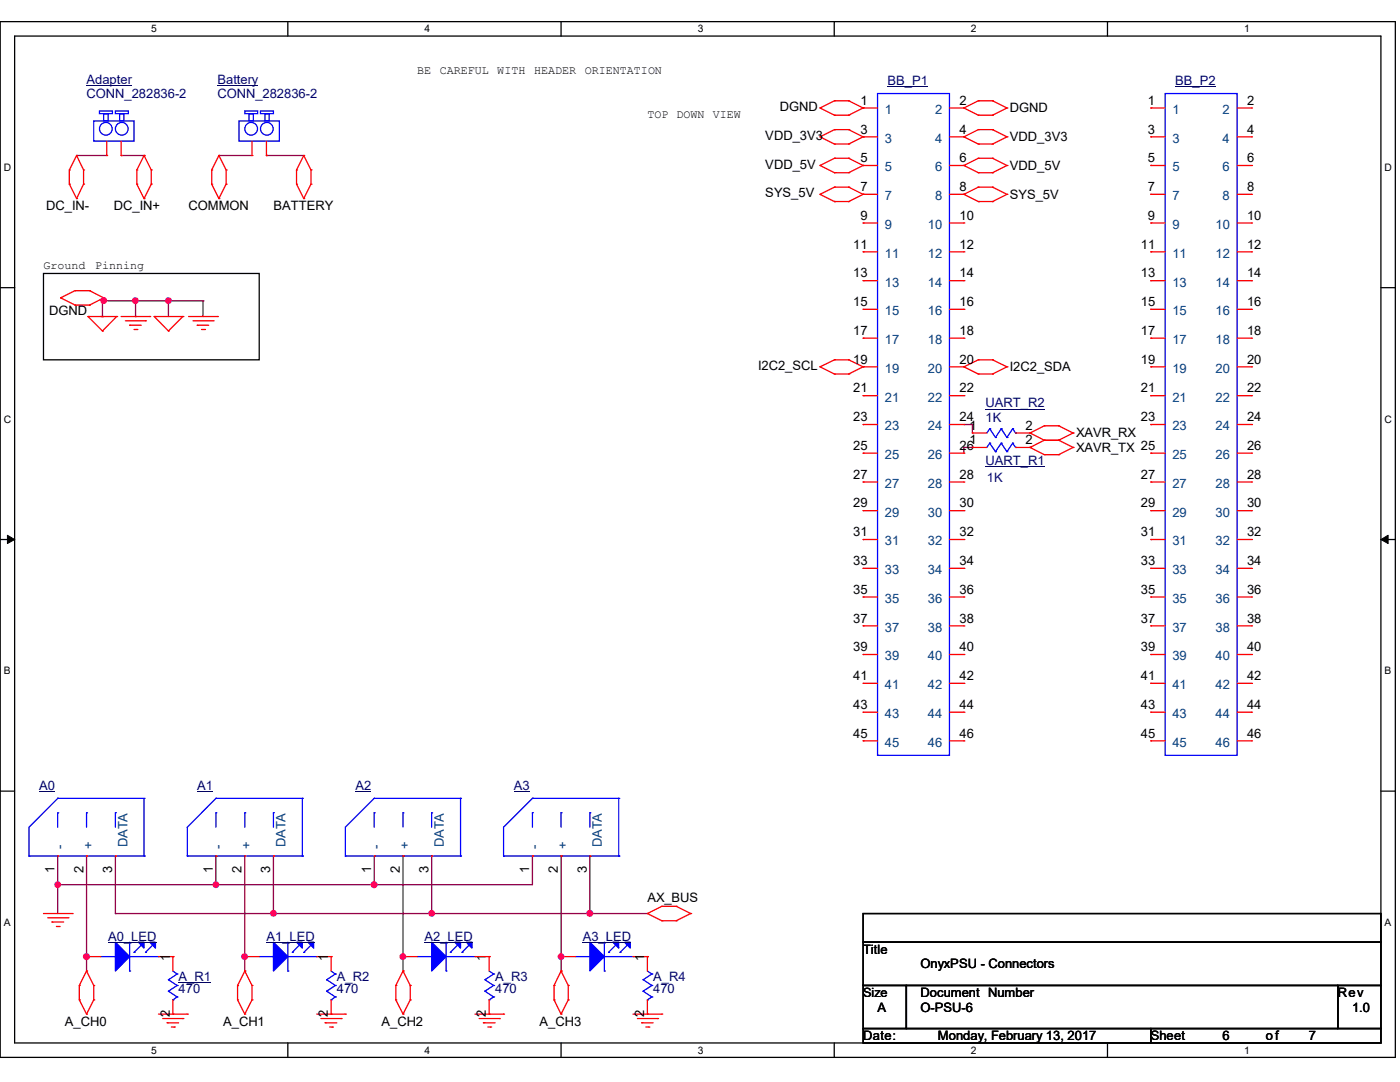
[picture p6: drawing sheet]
<svg xmlns="http://www.w3.org/2000/svg" width="279mm" height="216mm" viewBox="0 0 279 216" stroke-linecap="round" stroke-linejoin="round" font-family="sans-serif">
<path d="M0 4.3h278.5v206.7h-278.5zM2.9 7.2h272.7v200.9h-272.7z" fill="none" stroke="#000" stroke-width=".25"/>
<g fill="#fff">
<path d="M30.2 4.6h1.1v2.3h-1.1z"/>
<path d="M30.2 208.4h1.1v2.3h-1.1z"/>
</g>
<path d="M57.4 4.3v2.9M57.4 208.1v2.9" fill="none" stroke="#000" stroke-width=".25"/>
<g fill="#fff">
<path d="M84.7 4.6h1.1v2.3h-1.1z"/>
<path d="M84.7 208.4h1.1v2.3h-1.1z"/>
</g>
<path d="M112 4.3v2.9M112 208.1v2.9" fill="none" stroke="#000" stroke-width=".25"/>
<g fill="#fff">
<path d="M139.2 4.6h1.1v2.3h-1.1z"/>
<path d="M139.2 208.4h1.1v2.3h-1.1z"/>
</g>
<path d="M166.5 4.3v2.9M166.5 208.1v2.9" fill="none" stroke="#000" stroke-width=".25"/>
<g fill="#fff">
<path d="M193.8 4.6h1.1v2.3h-1.1z"/>
<path d="M193.8 208.4h1.1v2.3h-1.1z"/>
</g>
<path d="M221 4.3v2.9M221 208.1v2.9" fill="none" stroke="#000" stroke-width=".25"/>
<g fill="#fff">
<path d="M248.3 4.6h1.1v2.3h-1.1z"/>
<path d="M248.3 208.4h1.1v2.3h-1.1z"/>
<path d="M.8 32.3h1.4v2.2h-1.4z"/>
<path d="M276.3 32.3h1.4v2.2h-1.4z"/>
<path d="M.8 82.5h1.4v2.3h-1.4z"/>
<path d="M276.3 82.5h1.4v2.3h-1.4z"/>
</g>
<path d="M0 57.4h2.9M275.6 57.4h2.9" fill="none" stroke="#000" stroke-width=".25"/>
<g fill="#fff">
<path d="M.8 132.8h1.3v2.2h-1.3z"/>
<path d="M276.3 132.8h1.3v2.2h-1.3z"/>
</g>
<path d="M0 107.7h2.9M275.6 107.7h2.9" fill="none" stroke="#000" stroke-width=".25"/>
<path d="M1.5 106.8l1.4 .9-1.4 .8zM275.6 107.7l1.4-.9v1.7z" fill="#000" stroke="#000" stroke-width=".2"/>
<g fill="#fff">
<path d="M.8 183h1.3v2.2h-1.3z"/>
<path d="M276.3 183h1.3v2.2h-1.3z"/>
</g>
<path d="M8.7 54.6h43v17.2h-43zM0 157.9h2.9M275.6 157.9h2.9M172.3 182.3h103.3v5.7h-103.3zM172.3 188h103.3v8.6h-103.3zM172.3 196.6h8.6v8.6h-8.6zM180.9 196.6h86.1v8.6h-86.1zM267 196.6h8.6v8.6h-8.6zM172.3 205.2h57.4v2.9h-57.4zM229.7 205.2h45.9v2.9h-45.9z" fill="none" stroke="#000" stroke-width=".25"/>
<g fill="none" stroke="#800040" stroke-width=".25">
<path d="M15.3 31h.1M15.3 31h6M24.2 31h4.5M28.7 31h.1M43.7 31h.1M43.7 31h6.6M53.2 31h.1M53.2 31h7.4M20.7 59.4v.6M20.2 63.2h.2M20.4 63.2h.1M20.7 60h.1"/>
<path d="M27.1 60h.1M27.1 63.2h.1M27.1 60v3.2M33.6 60h.1M33.6 60v3.2M40.5 60h.1M40.5 60h-20.1v3.2M40.5 60v3.2M192.4 89.3h.1M192.4 89.3v1.1M192.4 89.3h1.7M192.4 84.7h1.7"/>
<path d="M194.1 89.3h.1M194.1 84.7h.1M194.1 84.7v1.7M11.5 176.5h.1M11.5 170.8v11.5M17.3 170.8v23M23 170.8v11.5M43.1 170.8h.1M43.1 176.5h.1M43.1 170.8v5.7M48.9 170.8v23M54.6 170.8h.1"/>
<path d="M54.6 170.8v11.5M74.7 170.8h.1M74.7 176.5h.1M74.7 170.8v5.7M80.4 170.8v23M86.1 170.8h.1M86.1 170.8v11.5M106.3 170.8h.1M106.3 170.8v5.7h-94.8M112 170.8v23M117.7 170.8h.1M117.7 170.8v11.5"/>
<path d="M17.3 190.9h.1M17.3 193.8h.1M23 182.3h.1M23 182.3h106.2M48.9 190.9h.1M48.9 193.8h.1M54.6 182.3h.1M80.4 190.9h.1M80.4 193.8h.1M86.1 182.3h.1M112 190.9h.1M112 193.8h.1"/>
<path d="M117.7 182.3h.1"/>
</g>
<g fill="#f0f" stroke="#f0f" stroke-width=".25">
<circle cx="86.1" cy="182.2" r=".55"/>
<circle cx="54.6" cy="182.2" r=".55"/>
<circle cx="117.7" cy="182.2" r=".57"/>
<circle cx="48.8" cy="190.9" r=".55"/>
<circle cx="112" cy="190.9" r=".55"/>
<circle cx="80.4" cy="190.9" r=".55"/>
<circle cx="74.7" cy="176.5" r=".57"/>
<circle cx="43.1" cy="176.5" r=".55"/>
<circle cx="11.5" cy="176.5" r=".55"/>
<circle cx="17.3" cy="190.9" r=".57"/>
<circle cx="27" cy="60" r=".55"/>
<circle cx="33.6" cy="60" r=".55"/>
<circle cx="20.7" cy="60" r=".55"/>
</g>
<g fill="none" stroke="#f00" stroke-width=".25">
<path d="M13.8 36.7h.1M13.8 33.9h.1M13.8 36.7l1.5 2.9M13.8 33.9v2.8M15.3 39.6h.1M15.3 31h.1M15.3 31l1.4 2.9M15.3 31l-1.5 2.9M16.7 33.9h.1M16.7 36.7h.1M16.7 33.9v2.8M16.7 36.7l-1.4 2.9"/>
<path d="M21.3 31h.1M21.3 28.2v2.8M24.2 31h.1M24.2 28.2v2.8M27.3 36.7h.1M27.3 33.9h.1M27.3 36.7l1.4 2.9M27.3 33.9v2.8M28.7 39.6h.1M28.7 31h.1M28.7 31l1.5 2.9M28.7 31l-1.4 2.9"/>
<path d="M30.2 33.9h.1M30.2 36.7h.1M30.2 33.9v2.8M30.2 36.7l-1.5 2.9M42.2 36.7h.1M42.2 33.9h.1M42.2 36.7l1.5 2.9M42.2 33.9v2.8M43.7 39.6h.1M43.7 31h.1M43.7 31l1.4 2.9M43.7 31l-1.5 2.9"/>
<path d="M45.1 33.9h.1M45.1 36.7h.1M45.1 33.9v2.8M45.1 36.7l-1.4 2.9M50.3 31h.1M50.3 28.2v2.8M53.2 31h.1M53.2 28.2v2.8M59.2 36.7h.1M59.2 33.9h.1M59.2 36.7l1.4 2.9M59.2 33.9v2.8"/>
<path d="M60.6 39.6h.1M60.6 31h.1M60.6 31l1.5 2.9M60.6 31l-1.4 2.9M62.1 33.9h.1M62.1 36.7h.1M62.1 33.9v2.8M62.1 36.7l-1.5 2.9M163.7 21.5h.1M163.7 27.3h.1M163.7 33h.1M163.7 38.8h.1"/>
<path d="M163.7 21.5l2.8 1.5M163.7 27.3l2.8 1.4M163.7 33l2.8 1.5M163.7 38.8l2.8 1.4M166.5 23h.1M166.5 20.1h.1M166.5 28.7h.1M166.5 25.9h.1M166.5 34.5h.1M166.5 31.6h.1M166.5 37.3h.1M166.5 20.1h2.9"/>
<path d="M166.5 23h2.9M166.5 25.9h2.9M166.5 28.7h2.9M166.5 31.6h2.9M166.5 34.5h2.9M166.5 37.3h2.9M166.5 20.1l-2.8 1.4M166.5 25.9l-2.8 1.4M166.5 31.6l-2.8 1.4M166.5 37.3l-2.8 1.5M169.4 23h.1M169.4 20.1h.1"/>
<path d="M169.4 28.7h.1M169.4 25.9h.1M169.4 34.5h.1M169.4 31.6h.1M169.4 37.3h.1M169.4 20.1l2.9 1.4M169.4 25.9l2.9 1.4M169.4 31.6l2.9 1.4M169.4 37.3l2.9 1.5M172.3 21.5h.1M172.3 27.3h.1M172.3 33h.1"/>
<path d="M172.3 38.8h.1M172.3 21.5l-2.9 1.5M172.3 27.3l-2.9 1.4M172.3 33l-2.9 1.5M172.3 38.8l-2.9 1.4M172.3 21.5h2.8M172.3 27.3h2.8M172.3 33h2.8M172.3 38.8h2.8M189.5 21.5h2.9M189.5 27.3h2.9M189.5 33h2.9"/>
<path d="M189.5 38.8h2.9M192.4 21.5h.1M192.4 27.3h.1M192.4 33h.1M192.4 38.8h.1M192.4 21.5l2.8 1.5M192.4 27.3l2.8 1.4M192.4 33l2.8 1.5M192.4 38.8l2.8 1.4M195.2 20.1h.1M195.2 23h.1M195.2 25.9h.1"/>
<path d="M195.2 28.7h.1M195.2 31.6h.1M195.2 34.5h.1M195.2 37.3h.1M195.2 20.1l-2.8 1.4M195.2 20.1h2.9M195.2 23h2.9M195.2 25.9l-2.8 1.4M195.2 25.9h2.9M195.2 28.7h2.9M195.2 31.6l-2.8 1.4M195.2 31.6h2.9"/>
<path d="M195.2 34.5h2.9M195.2 37.3l-2.8 1.5M195.2 37.3h2.9M198.1 20.1h.1M198.1 23h.1M198.1 25.9h.1M198.1 28.7h.1M198.1 31.6h.1M198.1 34.5h.1M198.1 37.3h.1M198.1 20.1l2.9 1.4M198.1 25.9l2.9 1.4"/>
<path d="M198.1 31.6l2.9 1.4M198.1 37.3l2.9 1.5M201 21.5h.1M201 27.3h.1M201 33h.1M201 38.8h.1M201 21.5l-2.9 1.5M201 27.3l-2.9 1.4M201 33l-2.9 1.5M201 38.8l-2.9 1.4M229.7 21.5h.1M229.7 27.3h.1"/>
<path d="M229.7 33h.1M229.7 38.8h.1M229.7 21.5h2.8M229.7 27.3h2.8M229.7 33h2.8M229.7 38.8h2.8M246.9 21.5h2.9M246.9 27.3h2.9M246.9 33h2.9M246.9 38.8h2.9M249.8 33h.1M249.8 38.8h.1"/>
<path d="M249.8 21.5h.1M249.8 27.3h.1M12.1 59.4h.1M12.1 59.4l2.9 1.5M15 58h.1M15 58l-2.9 1.4M15 58h2.9M17.9 58h.1M17.9 58l2.8 1.4M20.7 59.4h.1M20.7 59.4l-2.8 1.5M166.5 40.2h.1"/>
<path d="M166.5 40.2h2.9M169.4 40.2h.1M172.3 44.5h.1M172.3 50.2h.1M172.3 56h.1M172.3 44.5h2.8M172.3 50.2h2.8M172.3 56h2.8M189.5 44.5h2.9M189.5 50.2h2.9M189.5 56h2.9M192.4 44.5h.1"/>
<path d="M192.4 50.2h.1M192.4 56h.1M195.2 40.2h.1M195.2 40.2h2.9M198.1 40.2h.1M229.7 44.5h.1M229.7 50.2h.1M229.7 56h.1M229.7 44.5h2.8M229.7 50.2h2.8M229.7 56h2.8M246.9 44.5h2.9"/>
<path d="M246.9 50.2h2.9M246.9 56h2.9M249.8 44.5h.1M249.8 50.2h.1M249.8 56h.1M15 60.9h.1M15 60.9h2.9M17.6 63.2h.1M17.6 63.2h5.7M17.6 63.2l2.8 2.8M17.9 60.9h.1M20.4 66h.1"/>
<path d="M23.3 63.2h.1M23.3 63.2l-2.9 2.8M24.2 63.2h5.7M25 64h4M25.9 64.9h.1M25.9 64.9h2.3M26.8 65.7h.5M27.3 65.7h.1M29 64h.1M29.9 63.2h.1M30.8 63.2h.1M30.8 63.2h5.7"/>
<path d="M30.8 63.2l2.8 2.8M33.6 66h.1M36.5 63.2h.1M36.5 63.2l-2.9 2.8M37.6 63.2h5.8M38.5 64h4M39.4 64.9h.1M39.4 64.9h2.3M40.2 65.7h.6M40.8 65.7h.1M42.5 64h.1M43.4 63.2h.1"/>
<path d="M163.7 73.2h.1M163.7 73.2l2.8 1.4M166.5 74.6h.1M166.5 71.8h.1M166.5 71.8h2.9M166.5 74.6h2.9M166.5 71.8l-2.8 1.4M169.4 74.6h.1M169.4 71.8h.1M169.4 71.8l2.9 1.4M172.3 73.2h.1M172.3 61.7h.1"/>
<path d="M172.3 67.5h.1M172.3 79h.1M172.3 73.2l-2.9 1.4M172.3 61.7h2.8M172.3 67.5h2.8M172.3 73.2h2.8M172.3 79h2.8M189.5 61.7h2.9M189.5 67.5h2.9M189.5 73.2h2.9M189.5 79h2.9M192.4 73.2h.1"/>
<path d="M192.4 61.7h.1M192.4 67.5h.1M192.4 79h.1M192.4 73.2l2.8 1.4M195.2 71.8h.1M195.2 74.6h.1M195.2 71.8l-2.8 1.4M195.2 71.8h2.9M195.2 74.6h2.9M198.1 71.8h.1M198.1 74.6h.1M198.1 71.8l2.9 1.4"/>
<path d="M201 73.2h.1M201 73.2l-2.9 1.4M229.7 61.7h.1M229.7 67.5h.1M229.7 73.2h.1M229.7 79h.1M229.7 61.7h2.8M229.7 67.5h2.8M229.7 73.2h2.8M229.7 79h2.8M246.9 61.7h2.9M246.9 67.5h2.9"/>
<path d="M246.9 73.2h2.9M246.9 79h2.9M249.8 61.7h.1M249.8 67.5h.1M249.8 73.2h.1M249.8 79h.1M172.3 84.7h.1M172.3 90.4h.1M172.3 96.2h.1M172.3 84.7h2.8M172.3 90.4h2.8M172.3 96.2h2.8"/>
<path d="M189.5 84.7h2.9M189.5 90.4h2.9M189.5 96.2h2.9M192.4 84.7h.1M192.4 90.4h.1M192.4 96.2h.1M194.1 86.4h.1M194.1 89.3h.1M194.1 86.4h2.8M194.1 89.3h2.8M202.7 86.4h2.9M202.7 89.3h2.9"/>
<path d="M205.6 89.3h.1M205.6 86.4h.1M205.6 89.3l2.8 1.4M205.6 86.4l2.8 1.4M208.4 87.8h.1M208.4 90.7h.1M208.4 85h.1M208.4 87.8l-2.8 1.5M208.4 87.8h2.9M208.4 90.7h2.9M208.4 85l-2.8 1.4M208.4 85h2.9"/>
<path d="M211.3 87.8h.1M211.3 90.7h.1M211.3 85h.1M211.3 87.8l2.9 1.5M211.3 85l2.9 1.4M214.2 89.3h.1M214.2 86.4h.1M214.2 89.3l-2.9 1.4M214.2 86.4l-2.9 1.4M229.7 84.7h.1M229.7 90.4h.1M229.7 96.2h.1"/>
<path d="M229.7 84.7h2.8M229.7 90.4h2.8M229.7 96.2h2.8M246.9 84.7h2.9M246.9 90.4h2.9M246.9 96.2h2.9M249.8 84.7h.1M249.8 90.4h.1M249.8 96.2h.1M172.3 101.9h.1M172.3 107.7h.1M172.3 113.4h.1"/>
<path d="M172.3 119.1h.1M172.3 101.9h2.8M172.3 107.7h2.8M172.3 113.4h2.8M172.3 119.1h2.8M189.5 101.9h2.9M189.5 107.7h2.9M189.5 113.4h2.9M189.5 119.1h2.9M192.4 101.9h.1M192.4 107.7h.1M192.4 113.4h.1"/>
<path d="M192.4 119.1h.1M229.7 101.9h.1M229.7 107.7h.1M229.7 113.4h.1M229.7 119.1h.1M229.7 101.9h2.8M229.7 107.7h2.8M229.7 113.4h2.8M229.7 119.1h2.8M246.9 101.9h2.9M246.9 107.7h2.9M246.9 113.4h2.9"/>
<path d="M246.9 119.1h2.9M249.8 101.9h.1M249.8 107.7h.1M249.8 113.4h.1M249.8 119.1h.1M172.3 124.9h.1M172.3 130.6h.1M172.3 136.4h.1M172.3 124.9h2.8M172.3 130.6h2.8M172.3 136.4h2.8M189.5 124.9h2.9"/>
<path d="M189.5 130.6h2.9M189.5 136.4h2.9M192.4 124.9h.1M192.4 130.6h.1M192.4 136.4h.1M229.7 124.9h.1M229.7 130.6h.1M229.7 136.4h.1M229.7 124.9h2.8M229.7 130.6h2.8M229.7 136.4h2.8M246.9 124.9h2.9"/>
<path d="M246.9 130.6h2.9M246.9 136.4h2.9M249.8 124.9h.1M249.8 130.6h.1M249.8 136.4h.1M172.3 142.1h.1M172.3 147.8h.1M172.3 142.1h2.8M172.3 147.8h2.8M189.5 142.1h2.9M189.5 147.8h2.9M192.4 142.1h.1"/>
<path d="M192.4 147.8h.1M229.7 142.1h.1M229.7 147.8h.1M229.7 142.1h2.8M229.7 147.8h2.8M246.9 142.1h2.9M246.9 147.8h2.9M249.8 142.1h.1M249.8 147.8h.1M11.5 170.8h.1M17.3 170.8h.1M23 170.8h.1"/>
<path d="M43.1 170.8h.1M48.9 170.8h.1M54.6 170.8h.1M74.7 170.8h.1M80.4 170.8h.1M86.1 170.8h.1M106.3 170.8h.1M112 170.8h.1M117.7 170.8h.1M8.7 182.3h5.7M9.5 183.1h4M10.4 184h.1"/>
<path d="M10.4 184h2.3M11.3 184.9h.5M11.8 184.9h.1M13.5 183.1h.1M14.4 182.3h.1M15.8 199.5h.1M15.8 196.6h.1M15.8 199.5l1.5 2.9M15.8 196.6v2.9M17.3 193.8h.1M17.3 190.9h.1M17.3 193.8l1.4 2.8"/>
<path d="M17.3 193.8l-1.5 2.8M17.3 190.9h2.9M18.7 196.6h.1M18.7 199.5h.1M18.7 196.6v2.9M18.7 199.5l-1.4 2.9M31.6 190.9h2.9M34.5 190.9h.1M34.5 190.9v2.9M34.5 199.5v2.9M47.4 199.5h.1M47.4 196.6h.1"/>
<path d="M47.4 199.5l1.5 2.9M47.4 196.6v2.9M48.9 193.8h.1M48.9 190.9h.1M48.9 193.8l1.4 2.8M48.9 193.8l-1.5 2.8M48.9 190.9h2.8M50.3 196.6h.1M50.3 199.5h.1M50.3 196.6v2.9M50.3 199.5l-1.4 2.9M63.2 190.9h2.9"/>
<path d="M66.1 190.9h.1M66.1 190.9v2.9M66.1 199.5v2.9M79 199.5h.1M79 196.6h.1M79 199.5l1.4 2.9M79 196.6v2.9M80.4 193.8h.1M80.4 190.9h.1M80.4 193.8l1.5 2.8M80.4 193.8l-1.4 2.8M80.4 190.9h2.9"/>
<path d="M81.9 196.6h.1M81.9 199.5h.1M81.9 196.6v2.9M81.9 199.5l-1.5 2.9M94.8 190.9h2.8M97.6 190.9h.1M97.6 190.9v2.9M97.6 199.5v2.9M110.6 199.5h.1M110.6 196.6h.1M110.6 199.5l1.4 2.9M110.6 196.6v2.9"/>
<path d="M112 193.8h.1M112 190.9h.1M112 193.8l1.4 2.8M112 193.8l-1.4 2.8M112 190.9h2.9M113.4 196.6h.1M113.4 199.5h.1M113.4 196.6v2.9M113.4 199.5l-1.4 2.9M126.3 190.9h2.9M129.2 182.3h.1M129.2 190.9h.1"/>
<path d="M129.2 182.3l2.9 1.4M129.2 190.9v2.9M129.2 199.5v2.9M132.1 180.8h.1M132.1 183.7h.1M132.1 180.8l-2.9 1.5M132.1 180.8h2.9M132.1 183.7h2.9M135 180.8h.1M135 183.7h.1M135 180.8l2.8 1.5M137.8 182.3h.1"/>
<path d="M137.8 182.3l-2.8 1.4M17.3 202.4h.1M31.6 202.4h5.8M32.5 203.2h4M33.4 204.1h.1M33.4 204.1h2.2M34.2 204.9h.6M34.5 202.4h.1M34.8 204.9h.1M36.5 203.2h.1M37.4 202.4h.1M48.9 202.4h.1"/>
<path d="M63.2 202.4h5.7M64.1 203.2h4M64.9 204.1h.1M64.9 204.1h2.3M65.8 204.9h.5M66.1 202.4h.1M66.3 204.9h.1M68.1 203.2h.1M68.9 202.4h.1M80.4 202.4h.1M94.8 202.4h5.7M95.6 203.2h4.1"/>
<path d="M96.5 204.1h.1M96.5 204.1h2.3M97.4 204.9h.5M97.6 202.4h.1M97.9 204.9h.1M99.7 203.2h.1M100.5 202.4h.1M112 202.4h.1M126.3 202.4h5.8M127.2 203.2h4M128.1 204.1h.1M128.1 204.1h2.2"/>
<path d="M128.9 204.9h.6M129.2 202.4h.1M129.5 204.9h.1M131.2 203.2h.1M132.1 202.4h.1"/>
</g>
<g fill="none" stroke="#00f" stroke-width=".25">
<path d="M175.1 18.7h14.4v132h-14.4zM232.5 18.7h14.4v132h-14.4zM18.7 24.1h8.1v4.1h-8.1zM19.9 22.1h2.5v.6h-2.5zM20.7 22.7h.9v1.4h-.9zM23 22.1h2.6v.6h-2.6zM23.9 22.7h.8v1.4h-.8zM47.7 24.1h8.1v4.1h-8.1zM48.9 22.1h2.5v.6h-2.5zM49.7 22.7h.8v1.4h-.8zM52 22.1h2.6v.6h-2.6zM52.9 22.7h.8v1.4h-.8z"/>
<path d="M197.5 85.6h.1M197.5 88.4h.1M197.5 85.6l-.6 .8M197.5 85.6l1.2 1.7M197.5 88.4l-.6 .9M197.5 88.4l1.2 1.7M198.7 87.3h.1M198.7 90.1h.1M199.8 85.6h.1M199.8 88.4h.1M199.8 85.6l1.2 1.7M199.8 85.6l-1.1 1.7"/>
<path d="M199.8 88.4l1.2 1.7M199.8 88.4l-1.1 1.7M201 87.3h.1M201 90.1h.1M202.1 85.6h.1M202.1 88.4h.1M202.1 85.6l-1.1 1.7M202.1 85.6l.6 .8M202.1 88.4l-1.1 1.7M202.1 88.4l.6 .9M202.7 86.4h.1M202.7 89.3h.1"/>
<path d="M11.5 159.3h.1M11.5 159.3h17.2M11.5 159.3l-5.7 5.8v5.7M28.7 159.3h.1M28.7 159.3v11.5M43.1 159.3h.1M43.1 159.3l-5.7 5.8v5.7M43.1 159.3h17.2M60.3 159.3h.1M60.3 159.3v11.5M74.7 159.3h.1M74.7 159.3h17.2"/>
<path d="M74.7 159.3l-5.8 5.8v5.7M91.9 159.3h.1M91.9 159.3v11.5M106.3 159.3h.1M106.3 159.3h17.2M106.3 159.3l-5.8 5.8v5.7M123.5 159.3h.1M123.5 159.3v11.5M5.8 170.8h.1M5.8 170.8h22.9M11.5 162.2h.1M11.5 162.2v2.9"/>
<path d="M17.3 162.2h.1M17.3 162.2v2.9M23 162.2h.1M23 162.2v2.9M28.7 170.8h.1M37.4 170.8h.1M37.4 170.8h22.9M43.1 162.2h.1M43.1 162.2v2.9M48.9 162.2h.1M48.9 162.2v2.9M54.6 162.2h.1"/>
<path d="M54.6 162.2v2.9M60.3 170.8h.1M68.9 170.8h.1M68.9 170.8h23M74.7 162.2h.1M74.7 162.2v2.9M80.4 162.2h.1M80.4 162.2v2.9M86.1 162.2h.1M86.1 162.2v2.9M91.9 170.8h.1M100.5 170.8h.1"/>
<path d="M100.5 170.8h23M106.3 162.2h.1M106.3 162.2v2.9M112 162.2h.1M112 162.2v2.9M117.7 162.2h.1M117.7 162.2v2.9M123.5 170.8h.1M20.2 190.9h2.8M23 190.9h.1M25.9 193.8h.1M25.9 188v5.8"/>
<path d="M25.9 190.9h5.7M26.8 190h.1M28.2 188.6l-1.4 1.4M29 190h.1M30.5 188.6l-1.5 1.4M31.6 190.9h.1M33.6 195.5h.1M33.6 197.8h.1M33.6 195.5l1.7 1.1M33.6 197.8l1.7 1.1M34.5 199.5h.1M34.5 193.8l.8 .6"/>
<path d="M35.3 194.4h.1M35.3 196.6h.1M35.3 198.9h.1M35.3 194.4l-1.7 1.1M35.3 196.6l-1.7 1.2M35.3 198.9l-.8 .6M51.7 190.9h2.9M54.6 190.9h.1M57.4 193.8h.1M57.4 190.9h5.8M57.4 188v5.8M58.3 190h.1"/>
<path d="M59.7 188.6l-1.4 1.4M60.6 190h.1M62.1 188.6l-1.5 1.4M63.2 190.9h.1M65.2 195.5h.1M65.2 197.8h.1M65.2 195.5l1.7 1.1M65.2 197.8l1.7 1.1M66.1 199.5h.1M66.1 193.8l.8 .6M66.9 194.4h.1M66.9 196.6h.1"/>
<path d="M66.9 198.9h.1M66.9 194.4l-1.7 1.1M66.9 196.6l-1.7 1.2M66.9 198.9l-.8 .6M83.3 190.9h2.8M86.1 190.9h.1M89 193.8h.1M89 190.9h5.8M89 188v5.8M89.9 190h.1M91.3 188.6l-1.4 1.4M92.2 190h.1"/>
<path d="M93.6 188.6l-1.4 1.4M94.8 190.9h.1M96.8 195.5h.1M96.8 197.8h.1M96.8 195.5l1.7 1.1M96.8 197.8l1.7 1.1M97.6 199.5h.1M97.6 193.8l.9 .6M98.5 194.4h.1M98.5 196.6h.1M98.5 198.9h.1M98.5 194.4l-1.7 1.1"/>
<path d="M98.5 196.6l-1.7 1.2M98.5 198.9l-.9 .6M114.9 190.9h2.8M117.7 190.9h.1M120.6 193.8h.1M120.6 190.9h5.7M120.6 188v5.8M121.5 190h.1M122.9 188.6l-1.4 1.4M123.7 190h.1M125.2 188.6l-1.5 1.4M126.3 190.9h.1"/>
<path d="M128.4 195.5h.1M128.4 197.8h.1M128.4 195.5l1.7 1.1M128.4 197.8l1.7 1.1M129.2 199.5h.1M129.2 193.8l.9 .6M130.1 194.4h.1M130.1 196.6h.1M130.1 198.9h.1M130.1 194.4l-1.7 1.1M130.1 196.6l-1.7 1.2M130.1 198.9l-.9 .6"/>
<circle cx="21.1" cy="25.7" r="1.27"/>
<circle cx="24.3" cy="25.7" r="1.27"/>
<circle cx="50.1" cy="25.7" r="1.27"/>
<circle cx="53.3" cy="25.7" r="1.27"/>
</g>
<g fill="none" stroke="#000080" stroke-width=".2">
<path d="M17.3 17.1h9M43.4 17.1h8.1M177.1 17.3h8.1M234.5 17.3h8.1M196.7 81.6h11.8M196.7 93.1h11.8M7.8 157.9h3.2M39.4 157.9h3.1M71 157.9h3.1M102.5 157.9h3.2M21.6 188.1h9.6M35.6 196.1h6.5"/>
<path d="M53.2 188.1h9.6M84.7 188.1h9.7M116.3 188.1h9.6"/>
</g>
<g fill="#00f" stroke="#00f" stroke-width=".25">
<path d="M23 188l2.9 2.9-2.9 2.9z"/>
<path d="M27.6 188h1.1v1.2z"/>
<path d="M29.9 188h1.1v1.2z"/>
<path d="M54.6 188l2.8 2.9-2.8 2.9z"/>
<path d="M59.2 188h1.1v1.2z"/>
<path d="M61.5 188h1.1v1.2z"/>
<path d="M86.1 188l2.9 2.9-2.9 2.9z"/>
<path d="M90.8 188h1.1v1.2z"/>
<path d="M93 188h1.2v1.2z"/>
<path d="M117.7 188l2.9 2.9-2.9 2.9z"/>
<path d="M122.3 188h1.2v1.2z"/>
<path d="M124.6 188h1.2v1.2z"/>
</g>
<g font-size="2.6" fill="#000080">
<text x="17.3" y="16.7">Adapter</text>
<text x="43.4" y="16.7">Battery</text>
<text x="177.1" y="17">BB_P1</text>
<text x="234.5" y="17">BB_P2</text>
<text x="17.3" y="19.6">CONN_282836-2</text>
<text x="43.4" y="19.6">CONN_282836-2</text>
<text x="196.7" y="81.3">UART_R2</text>
<text x="196.7" y="84.2">1K</text>
<text x="196.7" y="92.8">UART_R1</text>
<text x="196.9" y="96.2">1K</text>
<text x="7.8" y="157.6">A0</text>
<text x="39.4" y="157.6">A1</text>
<text x="71" y="157.6">A2</text>
<text x="102.5" y="157.6">A3</text>
<text x="21.6" y="187.7">A0_LED</text>
<text x="53.2" y="187.7">A1_LED</text>
<text x="84.7" y="187.7">A2_LED</text>
<text x="116.3" y="187.7">A3_LED</text>
<text x="35.6" y="195.8">A_R1</text>
<text x="67.2" y="195.8">A_R2</text>
<text x="98.8" y="195.8">A_R3</text>
<text x="130.3" y="195.8">A_R4</text>
<text x="35.6" y="198.1">470</text>
<text x="67.2" y="198.1">470</text>
<text x="98.8" y="198.1">470</text>
<text x="130.3" y="198.1">470</text>
</g>
<g font-size="2.6">
<text x="155.6" y="22.1">DGND</text>
<text x="171.7" y="20.9">1</text>
<text x="191.5" y="20.9">2</text>
<text x="201.5" y="22.4">DGND</text>
<text x="229.1" y="20.9">1</text>
<text x="248.9" y="20.9">2</text>
<text x="152.7" y="27.9">VDD_3V3</text>
<text x="171.7" y="26.7">3</text>
<text x="191.5" y="26.7">4</text>
<text x="201.5" y="28.2">VDD_3V3</text>
<text x="229.1" y="26.7">3</text>
<text x="248.9" y="26.7">4</text>
<text x="152.7" y="33.7">VDD_5V</text>
<text x="171.7" y="32.4">5</text>
<text x="191.5" y="32.4">6</text>
<text x="201.5" y="33.9">VDD_5V</text>
<text x="229.1" y="32.4">5</text>
<text x="248.9" y="32.4">6</text>
<text x="9.2" y="42">DC_IN-</text>
<text x="22.7" y="42">DC_IN+</text>
<text x="37.6" y="42">COMMON</text>
<text x="54.6" y="42">BATTERY</text>
<text x="152.7" y="39.4">SYS_5V</text>
<text x="171.7" y="38.1">7</text>
<text x="191.5" y="38.1">8</text>
<text x="201.5" y="39.7">SYS_5V</text>
<text x="229.1" y="38.1">7</text>
<text x="248.9" y="38.1">8</text>
<text x="171.7" y="43.9">9</text>
<text x="191.5" y="43.9">10</text>
<text x="229.1" y="43.9">9</text>
<text x="248.9" y="43.9">10</text>
<text x="170.3" y="49.6">11</text>
<text x="191.5" y="49.6">12</text>
<text x="227.7" y="49.6">11</text>
<text x="248.9" y="49.6">12</text>
<text x="170.3" y="55.4">13</text>
<text x="191.5" y="55.4">14</text>
<text x="227.7" y="55.4">13</text>
<text x="248.9" y="55.4">14</text>
<text x="9.8" y="62.9">DGND</text>
<text x="170.3" y="61.1">15</text>
<text x="191.5" y="61.1">16</text>
<text x="227.7" y="61.1">15</text>
<text x="248.9" y="61.1">16</text>
<text x="170.3" y="66.8">17</text>
<text x="191.5" y="66.8">18</text>
<text x="227.7" y="66.8">17</text>
<text x="248.9" y="66.8">18</text>
<text x="151.3" y="73.8">I2C2_SCL</text>
<text x="170.3" y="72.6">19</text>
<text x="191.5" y="72.6">20</text>
<text x="201.5" y="74.1">I2C2_SDA</text>
<text x="227.7" y="72.6">19</text>
<text x="248.9" y="72.6">20</text>
<text x="170.3" y="78.3">21</text>
<text x="191.5" y="78.3">22</text>
<text x="227.7" y="78.3">21</text>
<text x="248.9" y="78.3">22</text>
<text x="170.3" y="84.1">23</text>
<text x="170.3" y="89.8">25</text>
<text x="191.5" y="84.1">24</text>
<text x="191.5" y="89.8">26</text>
<text x="193.5" y="85.8">1</text>
<text x="193.5" y="88.6">1</text>
<text x="204.7" y="85.8">2</text>
<text x="204.7" y="88.6">2</text>
<text x="214.8" y="87.3">XAVR_RX</text>
<text x="227.7" y="84.1">23</text>
<text x="248.9" y="84.1">24</text>
<text x="248.9" y="89.8">26</text>
<text x="170.3" y="95.5">27</text>
<text x="191.5" y="95.5">28</text>
<text x="214.8" y="90.2">XAVR_TX 25</text>
<text x="227.7" y="95.5">27</text>
<text x="248.9" y="95.5">28</text>
<text x="170.3" y="101.3">29</text>
<text x="191.5" y="101.3">30</text>
<text x="227.7" y="101.3">29</text>
<text x="248.9" y="101.3">30</text>
<text x="170.3" y="107">31</text>
<text x="191.5" y="107">32</text>
<text x="227.7" y="107">31</text>
<text x="248.9" y="107">32</text>
<text x="170.3" y="112.8">33</text>
<text x="191.5" y="112.8">34</text>
<text x="227.7" y="112.8">33</text>
<text x="248.9" y="112.8">34</text>
<text x="170.3" y="118.5">35</text>
<text x="191.5" y="118.5">36</text>
<text x="227.7" y="118.5">35</text>
<text x="248.9" y="118.5">36</text>
<text x="170.3" y="124.2">37</text>
<text x="191.5" y="124.2">38</text>
<text x="227.7" y="124.2">37</text>
<text x="248.9" y="124.2">38</text>
<text x="170.3" y="130">39</text>
<text x="191.5" y="130">40</text>
<text x="227.7" y="130">39</text>
<text x="248.9" y="130">40</text>
<text x="170.3" y="135.7">41</text>
<text x="191.5" y="135.7">42</text>
<text x="227.7" y="135.7">41</text>
<text x="248.9" y="135.7">42</text>
<text x="170.3" y="141.5">43</text>
<text x="191.5" y="141.5">44</text>
<text x="227.7" y="141.5">43</text>
<text x="248.9" y="141.5">44</text>
<text x="170.3" y="147.2">45</text>
<text x="191.5" y="147.2">46</text>
<text x="227.7" y="147.2">45</text>
<text x="248.9" y="147.2">46</text>
<text x="10.9" y="174.2" transform="rotate(-90 10.9 174.2)">1</text>
<text x="16.6" y="174.2" transform="rotate(-90 16.6 174.2)">2</text>
<text x="22.4" y="174.2" transform="rotate(-90 22.4 174.2)">3</text>
<text x="42.5" y="174.2" transform="rotate(-90 42.5 174.2)">1</text>
<text x="48.2" y="174.2" transform="rotate(-90 48.2 174.2)">2</text>
<text x="53.9" y="174.2" transform="rotate(-90 53.9 174.2)">3</text>
<text x="74" y="174.2" transform="rotate(-90 74 174.2)">1</text>
<text x="79.8" y="174.2" transform="rotate(-90 79.8 174.2)">2</text>
<text x="85.5" y="174.2" transform="rotate(-90 85.5 174.2)">3</text>
<text x="105.6" y="174.2" transform="rotate(-90 105.6 174.2)">1</text>
<text x="111.3" y="174.2" transform="rotate(-90 111.3 174.2)">2</text>
<text x="117.1" y="174.2" transform="rotate(-90 117.1 174.2)">3</text>
<text x="129.2" y="180">AX_BUS</text>
<text x="33.9" y="191.8" transform="rotate(-90 33.9 191.8)">1</text>
<text x="65.4" y="191.8" transform="rotate(-90 65.4 191.8)">1</text>
<text x="97" y="191.8" transform="rotate(-90 97 191.8)">1</text>
<text x="128.6" y="191.8" transform="rotate(-90 128.6 191.8)">1</text>
<text x="172.3" y="190.3">Title</text>
<text x="183.7" y="193.2">OnyxPSU - Connectors</text>
<text x="33.9" y="202.9" transform="rotate(-90 33.9 202.9)">2</text>
<text x="65.4" y="202.9" transform="rotate(-90 65.4 202.9)">2</text>
<text x="97" y="202.9" transform="rotate(-90 97 202.9)">2</text>
<text x="128.6" y="202.9" transform="rotate(-90 128.6 202.9)">2</text>
<text x="175.1" y="201.8">A</text>
<text x="183.7" y="201.8">O-PSU-6</text>
<text x="183.7" y="199">Document Number</text>
<text x="267" y="199">Rev</text>
<text x="269.8" y="201.8">1.0</text>
<text x="13" y="204.7">A_CH0</text>
<text x="44.5" y="204.7">A_CH1</text>
<text x="76.1" y="204.7">A_CH2</text>
<text x="107.7" y="204.7">A_CH3</text>
<text x="172.3" y="207.6">Date:</text>
<text x="187.2" y="207.6">Monday, February 13, 2017</text>
<text x="229.7" y="207.6">Sheet</text>
<text x="244" y="207.6">6</text>
<text x="252.6" y="207.6">of</text>
<text x="261.2" y="207.6">7</text>
</g>
<g font-size="2.6" fill="#004080">
<text x="176.6" y="22.7">1</text>
<text x="186.6" y="22.7">2</text>
<text x="234" y="22.7">1</text>
<text x="244" y="22.7">2</text>
<text x="176.6" y="28.5">3</text>
<text x="186.6" y="28.5">4</text>
<text x="234" y="28.5">3</text>
<text x="244" y="28.5">4</text>
<text x="176.6" y="34.2">5</text>
<text x="186.6" y="34.2">6</text>
<text x="234" y="34.2">5</text>
<text x="244" y="34.2">6</text>
<text x="176.6" y="40">7</text>
<text x="186.6" y="40">8</text>
<text x="234" y="40">7</text>
<text x="244" y="40">8</text>
<text x="176.6" y="45.7">9</text>
<text x="185.2" y="45.7">10</text>
<text x="234" y="45.7">9</text>
<text x="242.6" y="45.7">10</text>
<text x="176.6" y="51.4">11</text>
<text x="185.2" y="51.4">12</text>
<text x="234" y="51.4">11</text>
<text x="242.6" y="51.4">12</text>
<text x="176.6" y="57.2">13</text>
<text x="185.2" y="57.2">14</text>
<text x="234" y="57.2">13</text>
<text x="242.6" y="57.2">14</text>
<text x="176.6" y="62.9">15</text>
<text x="185.2" y="62.9">16</text>
<text x="234" y="62.9">15</text>
<text x="242.6" y="62.9">16</text>
<text x="176.6" y="68.7">17</text>
<text x="185.2" y="68.7">18</text>
<text x="234" y="68.7">17</text>
<text x="242.6" y="68.7">18</text>
<text x="176.6" y="74.4">19</text>
<text x="185.2" y="74.4">20</text>
<text x="234" y="74.4">19</text>
<text x="242.6" y="74.4">20</text>
<text x="176.6" y="80.1">21</text>
<text x="185.2" y="80.1">22</text>
<text x="234" y="80.1">21</text>
<text x="242.6" y="80.1">22</text>
<text x="176.6" y="85.9">23</text>
<text x="185.2" y="85.9">24</text>
<text x="234" y="85.9">23</text>
<text x="242.6" y="85.9">24</text>
<text x="176.6" y="91.6">25</text>
<text x="185.2" y="91.6">26</text>
<text x="234" y="91.6">25</text>
<text x="242.6" y="91.6">26</text>
<text x="176.6" y="97.4">27</text>
<text x="185.2" y="97.4">28</text>
<text x="234" y="97.4">27</text>
<text x="242.6" y="97.4">28</text>
<text x="176.6" y="103.1">29</text>
<text x="185.2" y="103.1">30</text>
<text x="234" y="103.1">29</text>
<text x="242.6" y="103.1">30</text>
<text x="176.6" y="108.8">31</text>
<text x="185.2" y="108.8">32</text>
<text x="234" y="108.8">31</text>
<text x="242.6" y="108.8">32</text>
<text x="176.6" y="114.6">33</text>
<text x="185.2" y="114.6">34</text>
<text x="234" y="114.6">33</text>
<text x="242.6" y="114.6">34</text>
<text x="176.6" y="120.3">35</text>
<text x="185.2" y="120.3">36</text>
<text x="234" y="120.3">35</text>
<text x="242.6" y="120.3">36</text>
<text x="176.6" y="126.1">37</text>
<text x="176.6" y="131.8">39</text>
<text x="185.2" y="126.1">38</text>
<text x="185.2" y="131.8">40</text>
<text x="234" y="126.1">37</text>
<text x="234" y="131.8">39</text>
<text x="242.6" y="126.1">38</text>
<text x="242.6" y="131.8">40</text>
<text x="176.6" y="137.5">41</text>
<text x="185.2" y="137.5">42</text>
<text x="234" y="137.5">41</text>
<text x="242.6" y="137.5">42</text>
<text x="176.6" y="143.3">43</text>
<text x="185.2" y="143.3">44</text>
<text x="234" y="143.3">43</text>
<text x="242.6" y="143.3">44</text>
<text x="176.6" y="149">45</text>
<text x="185.2" y="149">46</text>
<text x="234" y="149">45</text>
<text x="242.6" y="149">46</text>
<text x="12.7" y="169.4" transform="rotate(-90 12.7 169.4)">-</text>
<text x="18.5" y="169.4" transform="rotate(-90 18.5 169.4)">+</text>
<text x="25.4" y="169.1" transform="rotate(-90 25.4 169.1)">DATA</text>
<text x="44.3" y="169.4" transform="rotate(-90 44.3 169.4)">-</text>
<text x="50.1" y="169.4" transform="rotate(-90 50.1 169.4)">+</text>
<text x="57" y="169.1" transform="rotate(-90 57 169.1)">DATA</text>
<text x="75.9" y="169.4" transform="rotate(-90 75.9 169.4)">-</text>
<text x="81.7" y="169.4" transform="rotate(-90 81.7 169.4)">+</text>
<text x="88.6" y="169.1" transform="rotate(-90 88.6 169.1)">DATA</text>
<text x="107.5" y="169.4" transform="rotate(-90 107.5 169.4)">-</text>
<text x="113.2" y="169.4" transform="rotate(-90 113.2 169.4)">+</text>
<text x="120.1" y="169.1" transform="rotate(-90 120.1 169.1)">DATA</text>
</g>
<text font-size="2.5" x="172.3" y="198.9">Size</text>
<g font-size="2.3">
<text x="83.3" y="14.9">BE</text>
<text x="87.8" y="14.9">CAREFUL</text>
<text x="99.3" y="14.9">WITH</text>
<text x="106.6" y="14.9">HEADER</text>
<text x="116.7" y="14.9">ORIENTATION</text>
<text x="129.2" y="23.5">TOP DOWN</text>
<text x="142.3" y="23.5">VIEW</text>
<text x="8.7" y="53.6">Ground</text>
<text x="19" y="53.6">Pinning</text>
</g>
<g font-size="2.1">
<text x="30.2" y="6.4">5</text>
<text x="84.7" y="6.4">4</text>
<text x="139.2" y="6.4">3</text>
<text x="193.8" y="6.4">2</text>
<text x="248.3" y="6.4">1</text>
<text x=".8" y="34.1">D</text>
<text x="276.3" y="34.1">D</text>
<text x=".8" y="84.3">C</text>
<text x="276.3" y="84.3">C</text>
<text x=".8" y="134.6">B</text>
<text x="276.3" y="134.6">B</text>
<text x=".8" y="184.8">A</text>
<text x="276.3" y="184.8">A</text>
<text x="30.2" y="210.2">5</text>
<text x="84.7" y="210.2">4</text>
<text x="139.2" y="210.2">3</text>
<text x="193.8" y="210.2">2</text>
<text x="248.3" y="210.2">1</text>
</g>
</svg>
